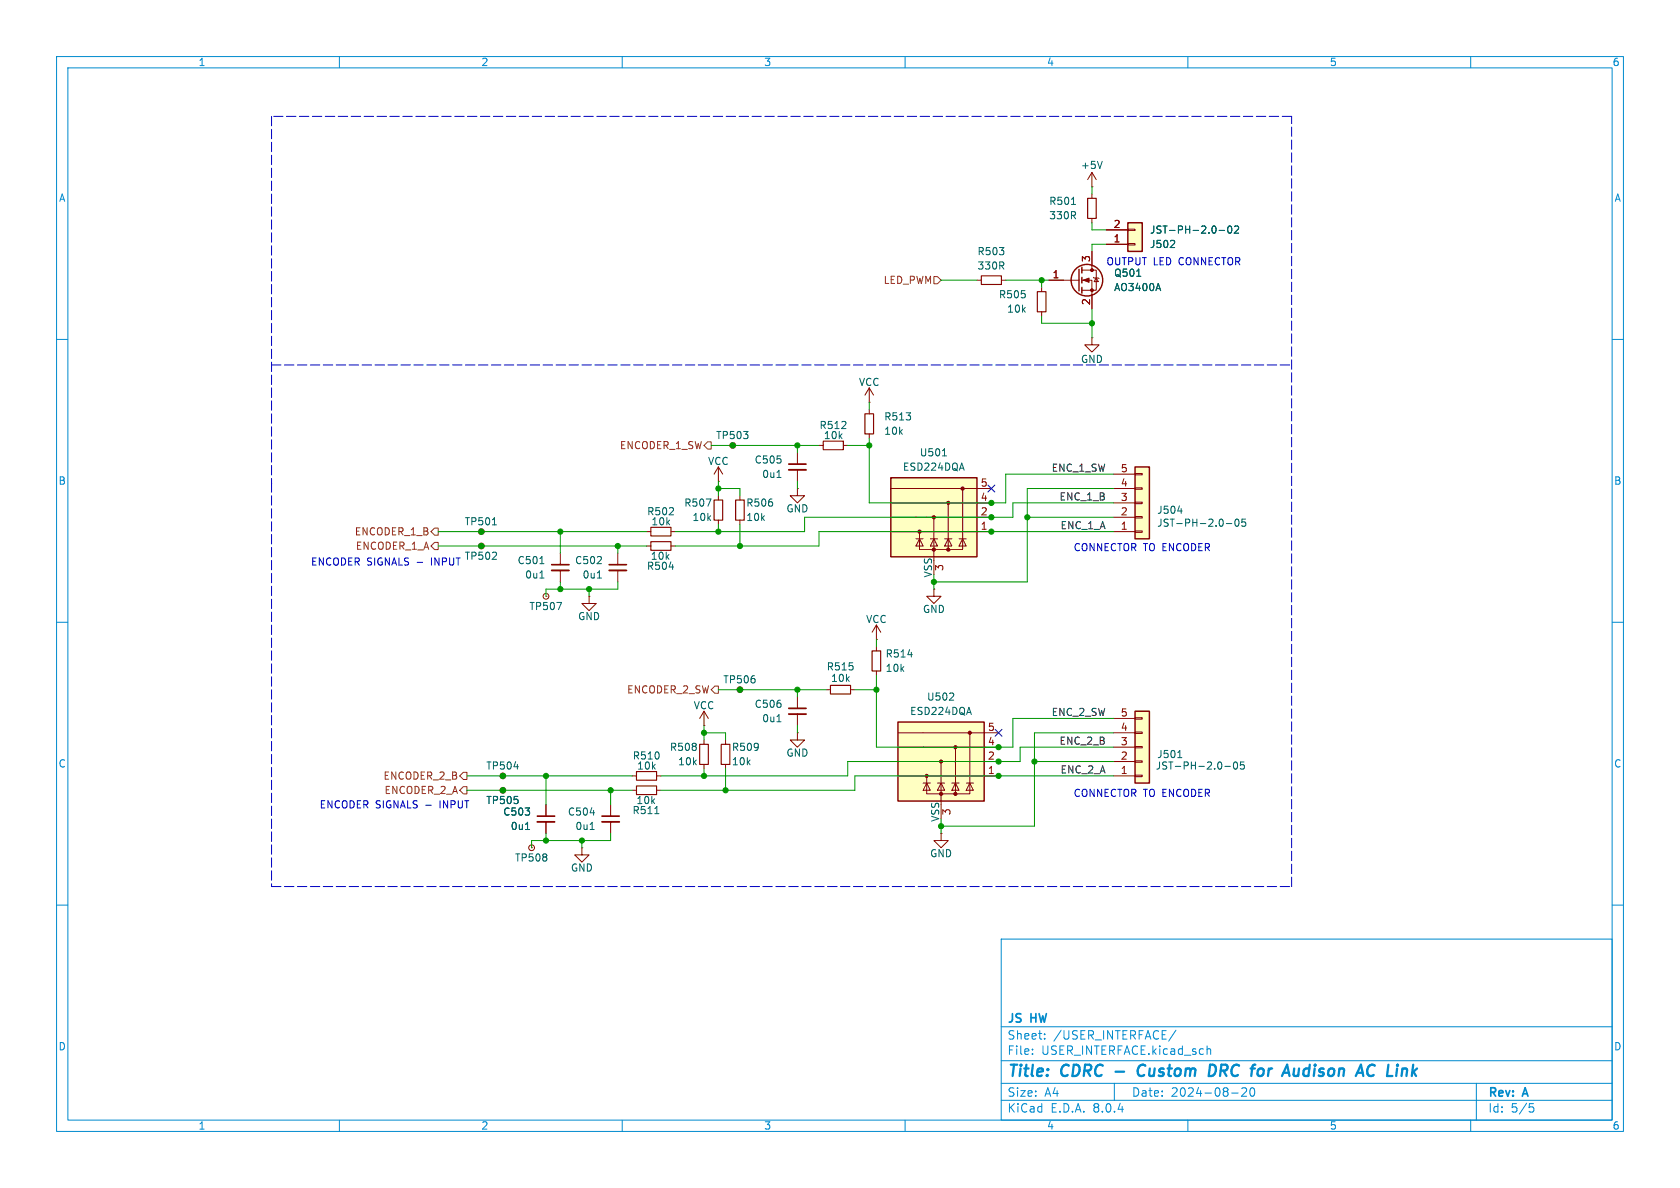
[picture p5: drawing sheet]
<svg xmlns="http://www.w3.org/2000/svg" width="297mm" height="210mm" viewBox="0 0 297 210" stroke-linecap="round" stroke-linejoin="round" font-family="sans-serif">
<g fill="none" stroke="#008bce" stroke-width=".18">
<path d="M10 10h277v190h-277zM12 12h273v186h-273zM60 10v2M110 10v2M160 10v2M210 10v2M260 10v2M10 60h2M285 60h2M10 110h2M285 110h2M10 160h2"/>
<path d="M285 160h2M177 166h108v32h-108zM60 198v2M110 198v2M160 198v2M177 194.5h108M177 191.5h108M177 187.5h108M177 181.5h108M182.5 186.3v.1M182.5 185.5v.1M184.7 183.6v.1"/>
<path d="M184.7 182.8v.1M197 191.5v3M207.9 182.1l-1.3 2M210 198v2M213.4 184.9v1.5M213.4 185.5l.2-.1 .4 .1v.9M217.7 193.2h1.2M219.5 192.4l.6-.1 .2 .1 .1 .3-.9 1.1h.9M221.2 192.4l.1-.1a.81 .81 0 0 1 .6 .6 .81 .81 0 0 1-.3 .8l-.1 .1a.81 .81 0 0 1-.6-.6 .81 .81 0 0 1 .3-.8zM260 198v2M261 191.5v6.5M270.4 195.1h.7"/>
<path d="M270.5 195.7h.4l.3 .3-.2 .5-.5 .1"/>
</g>
<path d="M197.2 189.4h1.5M202.1 188.2a1.13 1.13 0 0 0-.9 .7 1.13 1.13 0 0 0 .2 1.2l.3 .1 .5-.1M213.9 188.2h.5a1.08 1.08 0 0 1 .6 1.1 1.08 1.08 0 0 1-.8 .9M223.3 189.1v.7M229.5 190l-.1 .1M229.7 188.9l-.2 1.3" fill="none" stroke="#008bce" stroke-width=".4"/>
<path d="M192.3 35.1h1.5v3.5h-1.5zM173.5 48.8h3.5v1.5h-3.5zM183.4 51.6h1.5v3.5h-1.5zM145.5 78h3.6v1.5h-3.6zM152.9 73.2h1.5v3.5h-1.5z" fill="none" stroke="#840000" stroke-width=".2"/>
<g fill="none" stroke="#840000" stroke-width=".18">
<path d="M193 34.3v.8M193 38.6v.8M172.7 49.5h.8M177 49.5h.8M184.1 50.8v.8M184.1 55.1v.8M185.4 49.5h5.4M191.3 49.5h1.7v5.1M191.3 47.8h2.5v3.5h-2.5M193 44.5v3.3M193.3 49l.1 .1h.8l.1 .2M193.8 49.1l.4 .7h-.8z"/>
<path d="M129.5 78.7h.1M144.8 78.7h.7M149.1 78.7h.8M153.7 71.1h.1M153.7 68.6v2.5M153.7 72.4v.8M153.7 76.7v.8M153.7 68.6l-.8 1.3M153.7 68.6l.7 1.3M85.1 94h.1M154.9 113h.1M154.9 110.5l-.7 1.3"/>
<path d="M154.9 110.5v2.5M154.9 110.5l.8 1.3M94 149.9h.1M102.9 149.9v1.2h-1.3l1.3 1.3 1.2-1.3h-1.2M102.9 149.9h.1"/>
<circle cx="129.5" cy="78.7" r=".51"/>
<circle cx="85.1" cy="94" r=".51"/>
<circle cx="94" cy="149.9" r=".51"/>
</g>
<path d="M189.4 36.1h.7M201 48.8h.7M204.8 50.1l.4 1.3M87.1 92.8h.7" fill="none" stroke="#006464" stroke-width=".18"/>
<g fill="none" stroke="#840000" stroke-width=".25">
<path d="M190.8 47.6v3.8M191.3 47.2v1.1M191.3 49v1M191.3 50.8v1"/>
<circle cx="192.2" cy="49.5" r="2.79"/>
</g>
<g fill="#840000" stroke="#840000" stroke-width=".18">
<path d="M191.5 49.5l1-.4v.8z"/>
<circle cx="193" cy="51.3" r=".25"/>
<circle cx="193" cy="47.8" r=".25"/>
</g>
<path d="M200.7 82.6h2.5v12.7h-2.5z" fill="#ffffc2"/>
<path d="M196.8 94h3.9M196.8 91.4h3.9M196.8 88.9h3.9M196.8 86.4h3.9M196.8 83.8h3.9M200.7 83.7h1.2v.2h-1.2zM200.7 86.2h1.2v.3h-1.2zM200.7 88.8h1.2v.2h-1.2zM200.7 91.3h1.2v.3h-1.2zM200.7 93.9h1.2v.2h-1.2z" fill="none" stroke="#840000" stroke-width=".18"/>
<path d="M200.7 82.6h2.5v12.7h-2.5z" fill="none" stroke="#840000" stroke-width=".25"/>
<path d="M208.2 90.3h.8M216.8 92.6h1M218.4 91.9l.2-.1a.68 .68 0 0 1 .5 .6 .68 .68 0 0 1-.5 .6l-.2-.1-.1-.3zM220.2 91.8h-.6l-.1 .6 .2-.2 .4 .1 .1 .2v.4l-.2 .1-.5-.1" fill="none" stroke="#006464" stroke-width=".18"/>
<path d="M200.7 125.7h2.5v12.7h-2.5z" fill="#ffffc2"/>
<g fill="none" stroke="#840000" stroke-width=".18">
<path d="M193 33h.1M193 30.5l-.7 1.3M193 30.5v2.5M193 30.5l.8 1.3M193 59.7v1.3h1.3l-1.3 1.2-1.2-1.2h1.2M193 59.7h.1M154.9 114.3v.8M154.9 118.6v.8M165.1 104.1v1.3h-1.3l1.3 1.3 1.3-1.3h-1.3M165.1 104.1h.1M196.8 137.2h3.9M196.8 134.6h3.9"/>
<path d="M196.8 132.1h3.9M196.8 129.5h3.9M196.8 127h3.9M200.7 126.9h1.2v.2h-1.2zM200.7 129.4h1.2v.3h-1.2zM200.7 132h1.2v.2h-1.2zM200.7 134.5h1.2v.2h-1.2zM200.7 137h1.2v.3h-1.2z"/>
</g>
<path d="M200.7 125.7h2.5v12.7h-2.5z" fill="none" stroke="#840000" stroke-width=".25"/>
<path d="M194.9 28.5l-.5 1.3M160.5 115.7h.8M208.2 133.9h.7M216.5 135.5h1M218.2 134.8l.2-.1a.68 .68 0 0 1 .4 .6 .68 .68 0 0 1-.4 .7l-.2-.2-.1-.3zM219.9 134.7h-.6v.6l.1-.1h.5l.1 .2-.1 .4-.2 .2-.4-.2" fill="none" stroke="#006464" stroke-width=".18"/>
<path d="M154.2 115.1h1.5v3.5h-1.5z" fill="none" stroke="#840000" stroke-width=".2"/>
<path d="M157.5 84.5h15.2v13.9h-15.2z" fill="#ffffc2"/>
<g fill="none" stroke="#840000" stroke-width=".18">
<path d="M157.5 88.9h17.8M157.5 94h17.8M157.5 91.4h17.8M157.5 86.4h17.8M161.9 95.3h1.3M162.6 95.3l.6 1.2h-1.3zM164.5 95.3h1.2M165.1 95.3l.6 1.2h-1.2zM165.1 91.4v7M167 95.3h1.3M167.6 95.3l.7 1.2h-1.3zM167.6 88.9v8.3"/>
<path d="M169.5 95.3h1.3M170.2 86.4v10.8h-7.6v-3.2M170.2 95.3l.6 1.2h-1.3z"/>
</g>
<path d="M157.5 84.5h15.2v13.9h-15.2z" fill="none" stroke="#840000" stroke-width=".25"/>
<g fill="#840000" stroke="#840000" stroke-width=".18">
<circle cx="170.2" cy="86.4" r=".28"/>
<circle cx="167.6" cy="97.2" r=".28"/>
<circle cx="167.6" cy="88.9" r=".28"/>
<circle cx="165.1" cy="97.2" r=".28"/>
<circle cx="165.1" cy="91.4" r=".28"/>
<circle cx="162.6" cy="94" r=".28"/>
</g>
<path d="M166.6 80.6h.7" fill="none" stroke="#006464" stroke-width=".18"/>
<path d="M158.7 127.6h15.3v14h-15.3z" fill="#ffffc2"/>
<g fill="none" stroke="#840000" stroke-width=".18">
<path d="M114.3 94h.8M118.6 94h.8M127 87.6v.8M127 91.9v.8M130.8 87.6v.8M130.8 91.9v.8M141 86.4v1.2h-1.3l1.3 1.3 1.2-1.3h-1.2M141 86.4h.1M141 80v2M141 83.1v2M158.7 132.1h17.8M158.7 137.2h17.8"/>
<path d="M158.7 134.6h17.8M158.7 129.5h17.8M163.2 138.4h1.3M163.8 138.4l.7 1.3h-1.3zM165.7 138.4h1.3M166.4 138.4l.6 1.3h-1.3zM166.4 134.6v7M168.3 138.4h1.2M168.9 138.4l.6 1.3h-1.2zM168.9 132.1v8.2M170.8 138.4h1.3M171.4 129.5v10.8h-7.6v-3.1"/>
<path d="M171.4 138.4l.7 1.3h-1.3zM166.4 147.3v1.3h-1.3l1.3 1.3 1.2-1.3h-1.2M166.4 147.3h.1"/>
</g>
<path d="M158.7 127.6h15.3v14h-15.3z" fill="none" stroke="#840000" stroke-width=".25"/>
<g fill="#840000" stroke="#840000" stroke-width=".18">
<circle cx="171.4" cy="129.5" r=".28"/>
<circle cx="168.9" cy="140.3" r=".28"/>
<circle cx="168.9" cy="132.1" r=".28"/>
<circle cx="166.4" cy="140.3" r=".28"/>
<circle cx="166.4" cy="134.6" r=".28"/>
<circle cx="163.8" cy="137.2" r=".28"/>
</g>
<path d="M124.8 88.2h.9l-.6 1.3M137.4 84.4h.7M167.8 123.8h.8M168.5 122.6v.4" fill="none" stroke="#006464" stroke-width=".18"/>
<path d="M139.4 83.1h3.1" fill="none" stroke="#840000" stroke-width=".33"/>
<path d="M139.4 82h3.1" fill="none" stroke="#840000" stroke-width=".3"/>
<path d="M115.1 93.2h3.5v1.5h-3.5zM126.2 88.4h1.6v3.5h-1.6zM130 88.4h1.6v3.5h-1.6z" fill="none" stroke="#840000" stroke-width=".2"/>
<path d="M199.4 39.4h2.5v5.1h-2.5z" fill="#ffffc2"/>
<g fill="none" stroke="#840000" stroke-width=".18">
<path d="M185.4 49.5h2.6M193 44.5v2.5M193 52.1v2.5M195.6 43.2h3.8M195.6 40.6h3.8M199.4 40.5h1.3v.3h-1.3zM199.4 43.1h1.3v.2h-1.3zM85.1 96.5h.1M99.1 97.8v2M109.2 97.8v2M114.3 96.5h.8M118.6 96.5h.8"/>
<path d="M127 85.1h.1M127 82.6l-.8 1.2M127 82.6v2.5M127 82.6l.8 1.2M96.5 105.4h.1M99.1 100.8v2.1M104.1 105.4v1.3h-1.2l1.2 1.3 1.3-1.3h-1.3M104.1 105.4h.1M109.2 100.8v2.1M88.9 137.2h.1M88.9 139.7h.1M111.8 137.2h.7"/>
<path d="M111.8 139.7h.7M116.1 137.2h.7M116.1 139.7h.7M124.5 128.3h.1M124.5 125.7v2.6M124.5 130.8v.8M124.5 135.1v.8M124.5 125.7l-.8 1.3M124.5 125.7l.7 1.3M128.3 130.8v.8M128.3 135.1v.8M130.8 121.9h.1"/>
<path d="M141 129.5v1.3h-1.3l1.3 1.3 1.2-1.3h-1.2M141 129.5h.1M141 123.2v2M141 126.2v2.1M146 121.9h.8M150.4 121.9h.7M96.5 142.2v2.1M96.5 145.3v2M107.9 142.2v2.1M107.9 145.3v2"/>
<circle cx="85.1" cy="96.5" r=".51"/>
<circle cx="96.5" cy="105.4" r=".51"/>
<circle cx="88.9" cy="139.7" r=".51"/>
<circle cx="88.9" cy="137.2" r=".51"/>
<circle cx="130.8" cy="121.9" r=".51"/>
</g>
<path d="M199.4 39.4h2.5v5.1h-2.5z" fill="none" stroke="#840000" stroke-width=".25"/>
<g fill="none" stroke="#006464" stroke-width=".18">
<path d="M201 48.8h.7M204.8 50.1l.4 1.3M207.5 42.6l.2 .1-.1 .3-.7 .8h.8M215.5 40.7h1M217.2 40.1l.1-.2a.68 .68 0 0 1 .5 .7 .68 .68 0 0 1-.5 .6l-.1-.1-.2-.4zM218.2 40.1l.5-.2 .3 .4-.8 .9h.8M95.4 99.6h.8M95.4 102.2h.8M98.4 106.5h.9l-.6 1.3M105.6 102.2h.7M118.3 100.2h.8M90.9 135.5h.7"/>
<path d="M137.4 127.6h.7M92.9 146.6h.7M104.3 146.6h.8M104.3 143.7h.8M115.8 143.8h.7"/>
</g>
<path d="M97.5 100.8h3.1M107.7 100.8h3M139.4 126.2h3.1M95 145.3h3M106.4 145.3h3.1" fill="none" stroke="#840000" stroke-width=".33"/>
<path d="M97.5 99.8h3.1M107.7 99.8h3M139.4 125.2h3.1M95 144.3h3M106.4 144.3h3.1" fill="none" stroke="#840000" stroke-width=".3"/>
<path d="M115.1 95.8h3.5v1.5h-3.5zM112.5 136.4h3.6v1.5h-3.6zM112.5 138.9h3.6v1.6h-3.6zM123.7 131.6h1.5v3.5h-1.5zM127.5 131.6h1.5v3.5h-1.5zM146.8 121.2h3.6v1.5h-3.6z" fill="none" stroke="#840000" stroke-width=".2"/>
<path d="M165.1 48.9h.6l.7 .6-.7 .7h-.6zM125.1 78.1h.6v1.3h-.6l-.6-.7zM76.8 95.9h.7v1.3h-.7l-.6-.7zM76.8 93.3h.7v1.3h-.7l-.6-.6zM81.3 137.2l.6-.7h.6v1.3h-.6zM81.9 139.1h.6v1.2h-.6l-.6-.6zM126.4 121.3h.6v1.3h-.6l-.7-.7z" fill="none" stroke="#725600" stroke-width=".18"/>
<path d="M48 20.6v65M228.3 20.6h-180.3M48 64.5h180.3M48 85.3v71.4M48 156.7h180.3M228.3 156.7v-136.1" fill="none" stroke="#0000c2" stroke-width=".18" stroke-dasharray="1.7 .6"/>
<g fill="none" stroke="#009600" stroke-width=".18">
<path d="M193 33v1.3M193 39.4v1.2h2.6M166.4 49.5h6.3M177.8 49.5h7.6M184.1 55.9v1.3h8.9M184.1 49.5v1.3M193 54.6v5.1M195.6 43.2h-2.6v1.3M125.7 78.7h19.1M141 78.7v1.3M149.9 78.7h3.8M153.7 71.1v1.3"/>
<path d="M153.7 77.5v11.4h24.1v-5.1h19M77.5 94h36.8M77.5 96.5h36.8M99.1 94v3.8M109.2 96.5v1.3M127 86.4h3.8v1.2M127 85.1v2.5M127 92.7v1.3M130.8 92.7v3.8M141 85.1v1.3M181.6 91.4h15.2M196.8 88.9h-17.7v2.5h-36.9v2.6h-22.8"/>
<path d="M196.8 86.4h-15.2v16.5h-16.5M196.8 94h-52v2.5h-25.4M99.1 102.9v1.2M104.1 104.1v1.3M109.2 102.9v1.2h-12.7v1.3M154.9 119.4v12.7h24.2v-5.1h17.7M154.9 113v1.3M165.1 101.6v2.5M82.5 139.7h29.3M82.5 137.2h29.3M96.5 137.2v5M107.9 139.7v2.5"/>
<path d="M124.5 129.5h3.8v1.3M124.5 128.3v2.5M124.5 135.9v1.3M127 121.9h19M128.3 135.9v3.8M141 121.9v1.3M141 128.3v1.2M151.1 121.9h3.8M182.9 134.6h13.9M196.8 137.2h-45.7v2.5h-34.3M196.8 129.5h-13.9v16.6h-16.5M196.8 132.1h-16.5v2.5h-30.4v2.6h-33.1"/>
<path d="M96.5 147.3v1.3M102.9 148.6v1.3M107.9 147.3v1.3h-13.9v1.3M166.4 144.8v2.5"/>
</g>
<path d="M174.7 85.8l1.2 1.2M175.9 85.8l-1.2 1.2M175.9 128.9l1.2 1.2M177.1 128.9l-1.2 1.2" fill="none" stroke="#000084" stroke-width=".18"/>
<g fill="#009600" stroke="#009600" stroke-width=".18">
<circle cx="127" cy="94" r=".46"/>
<circle cx="127" cy="86.4" r=".46"/>
<circle cx="176.5" cy="132.1" r=".46"/>
<circle cx="154.9" cy="121.9" r=".46"/>
<circle cx="165.1" cy="102.9" r=".46"/>
<circle cx="182.9" cy="134.6" r=".46"/>
<circle cx="176.5" cy="137.2" r=".46"/>
<circle cx="166.4" cy="146.1" r=".46"/>
<circle cx="176.5" cy="134.6" r=".46"/>
<circle cx="141" cy="121.9" r=".46"/>
<circle cx="88.9" cy="137.2" r=".46"/>
<circle cx="96.5" cy="137.2" r=".46"/>
<circle cx="88.9" cy="139.7" r=".46"/>
<circle cx="96.5" cy="148.6" r=".46"/>
<circle cx="102.9" cy="148.6" r=".46"/>
<circle cx="175.3" cy="91.4" r=".46"/>
<circle cx="175.3" cy="94" r=".46"/>
<circle cx="175.3" cy="88.9" r=".46"/>
<circle cx="193" cy="57.2" r=".46"/>
<circle cx="184.1" cy="49.5" r=".46"/>
<circle cx="181.6" cy="91.4" r=".46"/>
<circle cx="124.5" cy="137.2" r=".46"/>
<circle cx="128.3" cy="139.7" r=".46"/>
<circle cx="107.9" cy="139.7" r=".46"/>
<circle cx="129.5" cy="78.7" r=".46"/>
<circle cx="109.2" cy="96.5" r=".46"/>
<circle cx="124.5" cy="129.5" r=".46"/>
<circle cx="104.1" cy="104.1" r=".46"/>
<circle cx="99.1" cy="104.1" r=".46"/>
<circle cx="130.8" cy="121.9" r=".46"/>
<circle cx="153.7" cy="78.7" r=".46"/>
<circle cx="141" cy="78.7" r=".46"/>
<circle cx="130.8" cy="96.5" r=".46"/>
<circle cx="85.1" cy="94" r=".46"/>
<circle cx="85.1" cy="96.5" r=".46"/>
<circle cx="99.1" cy="94" r=".46"/>
</g>
<g font-size="2.8" fill="#008bce">
<text x="178" y="190.9">Title:</text>
<text x="187.7" y="190.9">CDRC</text>
<text x="202.8" y="190.9">Custom</text>
<text x="216.2" y="190.9">DRC</text>
<text x="224.5" y="190.9">for</text>
<text x="231" y="190.9">Audison</text>
<text x="244.8" y="190.9">AC Link</text>
</g>
<g font-size="2.1" fill="#008bce">
<text x="178" y="184">Sheet:</text>
<text x="178" y="181.2">JS</text>
<text x="182.3" y="181.2">HW</text>
<text x="186.2" y="184">/USER_INTERFACE/</text>
<text x="178" y="186.7">File:</text>
<text x="184.1" y="186.7">USER_INTERFACE.kicad_sch</text>
<text x="178" y="196.9">KiCad</text>
<text x="178" y="194.1">Size:</text>
<text x="184.7" y="194.1">A4</text>
<text x="185.7" y="196.9">E.D.A.</text>
<text x="193.3" y="196.9">8.0.4</text>
<text x="200" y="194.1">Date:</text>
<text x="207" y="194.1">2024-08-20</text>
<text x="263" y="194.3">Rev:</text>
<text x="263" y="196.9">Id:</text>
<text x="267.1" y="196.9">5/5</text>
<text x="269.4" y="194.3">A</text>
</g>
<g font-size="1.8" fill="#008bce">
<text x="35" y="11.9">1</text>
<text x="85" y="11.9">2</text>
<text x="135" y="11.9">3</text>
<text x="185" y="11.9">4</text>
<text x="235" y="11.9">5</text>
<text x="285" y="11.9">6</text>
<text x="10.3" y="35.9">A</text>
<text x="285.3" y="35.9">A</text>
<text x="10.3" y="85.9">B</text>
<text x="285.3" y="85.9">B</text>
<text x="10.3" y="135.9">C</text>
<text x="285.3" y="135.9">C</text>
<text x="10.3" y="185.9">D</text>
<text x="285.3" y="185.9">D</text>
<text x="35" y="199.9">1</text>
<text x="85" y="199.9">2</text>
<text x="135" y="199.9">3</text>
<text x="185" y="199.9">4</text>
<text x="235" y="199.9">5</text>
<text x="285" y="199.9">6</text>
</g>
<g font-size="1.8" fill="#006464">
<text x="191" y="30.1">+5V</text>
<text x="185.4" y="36.4">R501</text>
<text x="185.4" y="39">330R</text>
<text x="203.2" y="41.5">JST-PH-2.0-02</text>
<text x="172.7" y="45.3">R503</text>
<text x="172.7" y="47.9">330R</text>
<text x="203.2" y="44">J502</text>
<text x="176.5" y="52.9">R505</text>
<text x="196.9" y="51.7">AO3400A</text>
<text x="196.9" y="49.1">Q501</text>
<text x="178" y="55.5">10k</text>
<text x="191" y="64.4">GND</text>
<text x="151.8" y="68.4">VCC</text>
<text x="126.5" y="77.8">TP503</text>
<text x="144.8" y="76">R512</text>
<text x="145.6" y="77.8">10k</text>
<text x="156.2" y="74.5">R513</text>
<text x="156.2" y="77.1">10k</text>
<text x="125.1" y="82.4">VCC</text>
<text x="133.3" y="82.1">C505</text>
<text x="159.5" y="83.4">ESD224DQA</text>
<text x="162.5" y="80.9">U501</text>
<text x="120.9" y="89.8">R507</text>
<text x="131.8" y="89.8">R506</text>
<text x="134.6" y="84.7">0u1</text>
<text x="82.1" y="93.1">TP501</text>
<text x="114.3" y="91.3">R502</text>
<text x="115.1" y="93.1">10k</text>
<text x="122.3" y="92.3">10k</text>
<text x="131.8" y="92.3">10k</text>
<text x="138.9" y="90.8">GND</text>
<text x="204.5" y="91">J504</text>
<text x="204.5" y="93.3">JST-PH-2.0-05</text>
<text x="82.1" y="99.2">TP502</text>
<text x="91.4" y="99.9">C501</text>
<text x="101.6" y="99.9">C502</text>
<text x="114.3" y="100.9">R504</text>
<text x="115" y="99.2">10k</text>
<text x="92.7" y="102.5">0u1</text>
<text x="102.9" y="102.5">0u1</text>
<text x="164.8" y="102.2" transform="rotate(-90 164.8 102.2)">VSS</text>
<text x="93.5" y="108.1">TP507</text>
<text x="102.1" y="109.8">GND</text>
<text x="153" y="110.3">VCC</text>
<text x="163.1" y="108.6">GND</text>
<text x="146.1" y="118.7">R515</text>
<text x="156.5" y="116.4">R514</text>
<text x="156.5" y="119">10k</text>
<text x="122.5" y="125.6">VCC</text>
<text x="127.8" y="121">TP506</text>
<text x="133.3" y="125.3">C506</text>
<text x="146.8" y="120.8">10k</text>
<text x="163.8" y="124.1">U502</text>
<text x="134.6" y="127.9">0u1</text>
<text x="160.8" y="126.6">ESD224DQA</text>
<text x="85.9" y="136.2">TP504</text>
<text x="111.8" y="134.5">R510</text>
<text x="112.5" y="136.2">10k</text>
<text x="118.3" y="132.9">R508</text>
<text x="119.8" y="135.5">10k</text>
<text x="129.3" y="132.9">R509</text>
<text x="129.3" y="135.5">10k</text>
<text x="138.9" y="134">GND</text>
<text x="204.2" y="136.2">JST-PH-2.0-05</text>
<text x="204.5" y="134.2">J501</text>
<text x="85.9" y="142.3">TP505</text>
<text x="112.4" y="142.3">10k</text>
<text x="88.9" y="144.4">C503</text>
<text x="90.2" y="146.9">0u1</text>
<text x="100.3" y="144.4">C504</text>
<text x="101.6" y="146.9">0u1</text>
<text x="111.7" y="144.1">R511</text>
<text x="166.1" y="145.4" transform="rotate(-90 166.1 145.4)">VSS</text>
<text x="90.9" y="152.5">TP508</text>
<text x="100.8" y="154.3">GND</text>
<text x="164.3" y="151.7">GND</text>
</g>
<g font-size="1.8" fill="#a90000">
<text x="196.8" y="40.4">2</text>
<text x="192.8" y="46.4" transform="rotate(-90 192.8 46.4)">3</text>
<text x="196.8" y="42.9">1</text>
<text x="186" y="49.3">1</text>
<text x="192.8" y="54" transform="rotate(-90 192.8 54)">2</text>
<text x="198" y="83.6">5</text>
<text x="173.3" y="88.6">4</text>
<text x="173.3" y="86.1">5</text>
<text x="198" y="88.6">3</text>
<text x="198" y="86.1">4</text>
<text x="173.3" y="93.7">1</text>
<text x="173.3" y="91.2">2</text>
<text x="198" y="93.7">1</text>
<text x="198" y="91.2">2</text>
<text x="167.1" y="101" transform="rotate(-90 167.1 101)">3</text>
<text x="174.6" y="131.8">4</text>
<text x="174.6" y="129.3">5</text>
<text x="198" y="131.8">3</text>
<text x="198" y="129.3">4</text>
<text x="198" y="126.7">5</text>
<text x="174.6" y="136.9">1</text>
<text x="174.6" y="134.4">2</text>
<text x="198" y="136.9">1</text>
<text x="198" y="134.4">2</text>
<text x="168.4" y="144.2" transform="rotate(-90 168.4 144.2)">3</text>
</g>
<g font-size="1.8" fill="#0000c2">
<text x="195.5" y="47.1">OUTPUT LED CONNECTOR</text>
<text x="54.9" y="100.2">ENCODER SIGNALS</text>
<text x="73.7" y="100.2">-</text>
<text x="76.5" y="100.2">INPUT</text>
<text x="189.7" y="97.6">CONNECTOR TO ENCODER</text>
<text x="56.4" y="143.1">ENCODER SIGNALS</text>
<text x="75.3" y="143.1">-</text>
<text x="78" y="143.1">INPUT</text>
<text x="189.7" y="141.1">CONNECTOR TO ENCODER</text>
</g>
<g font-size="1.8" fill="#725600">
<text x="156.1" y="50.4">LED_PWM</text>
<text x="109.5" y="79.6">ENCODER_1_SW</text>
<text x="62.6" y="94.8">ENCODER_1_B</text>
<text x="62.8" y="97.4">ENCODER_1_A</text>
<text x="110.8" y="122.8">ENCODER_2_SW</text>
<text x="67.7" y="138">ENCODER_2_B</text>
<text x="67.9" y="140.6">ENCODER_2_A</text>
</g>
<g font-size="1.8" fill="#0f0f0f">
<text x="185.8" y="83.5">ENC_1_SW</text>
<text x="187.2" y="88.6">ENC_1_B</text>
<text x="187.4" y="93.6">ENC_1_A</text>
<text x="185.8" y="126.7">ENC_2_SW</text>
<text x="187.2" y="131.7">ENC_2_B</text>
<text x="187.4" y="136.8">ENC_2_A</text>
</g>
</svg>
